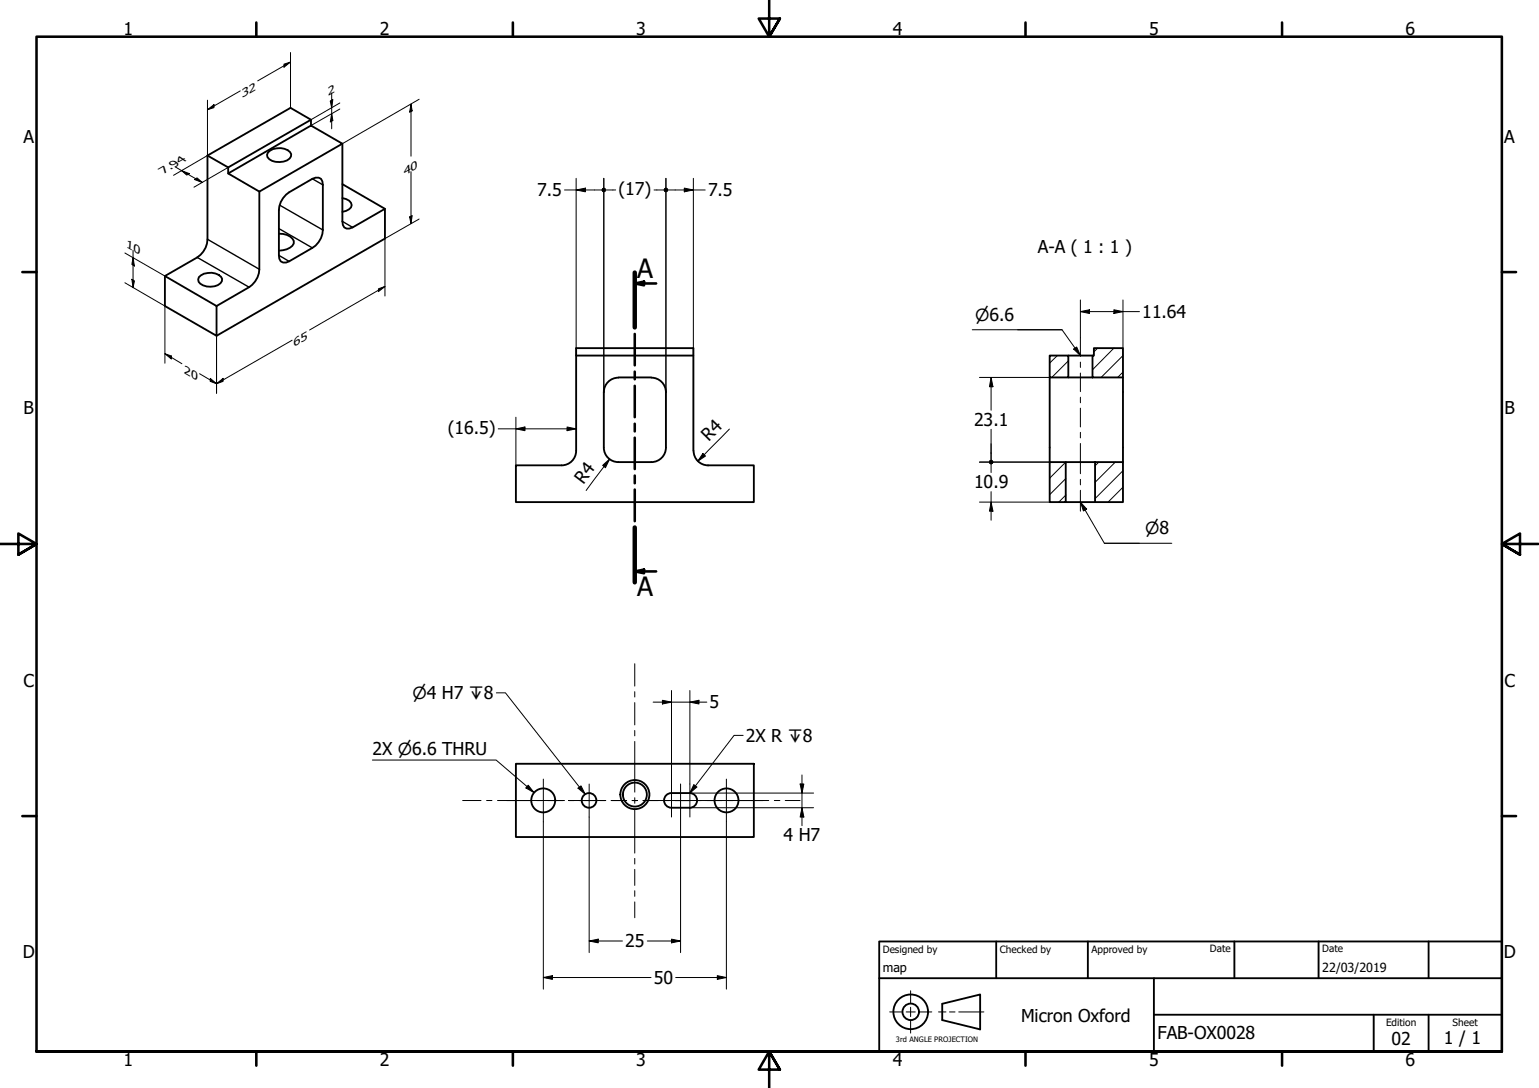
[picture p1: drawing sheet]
<svg xmlns="http://www.w3.org/2000/svg" width="420mm" height="297mm" viewBox="0 0 420 297" stroke-linecap="round" stroke-linejoin="round" font-family="sans-serif">
<!-- layer: Hatch (ISO) -->
<g fill="none" stroke="#000" stroke-width=".27">
<path d="M288.7 97.1l-2.1 2M291.7 98.5l-4.6 4.5M299.7 95l-1.1 1.1M304.1 95l-5.8 6M306.6 97.1l-6 5.9M291.7 103h.1M306.6 101.6l-1.5 1.4M291 135.2l-1.9 1.9M291 130.7l-4.4 4.4M291 126.2l-4.4 4.3M300 126.2l-1 1M304.5 126.2l-5.5 5.5"/>
<path d="M306.6 133l-4.1 4.1M306.6 128.5l-7.6 7.6"/>
</g>
<!-- layer: Visible (ISO) -->
<g fill="none" stroke="#000" stroke-width=".51">
<path d="M84.9 34.3v-1.6l-5.6-3.3-22.7 13.1M84.9 32.7l-22.6 13M93.5 39.2l.1 22.2a1.66 1.66 0 0 0 2.7 .7l8.8-5.1M56.6 42.5l5.7 3.2v1.7M56.6 42.5v22.8a6 6 0 0 1-2.8 5l-8.8 5.1 14.1 8.2M62.3 47.4l22.6-13.1 8.6 4.9-22.7 13.1zM70.8 52.3v21.2a6.1 6.1 0 0 1-2.8 4.9l-8.9 5.2M73.2 41.6a4.6 4.6 0 0 1 6-.1l.3 .6a2.13 2.13 0 0 1-2.1 2 4.4 4.4 0 0 1-4.4-1.2l-.1-.6zM78.1 53.1l7.2-4.3a1.75 1.75 0 0 1 2-.2 1.75 1.75 0 0 1 .8 1.9v12.3a5.9 5.9 0 0 1-2.8 4.9l-6.4 3.7a1.72 1.72 0 0 1-2 .1 1.72 1.72 0 0 1-.8-1.8v-12.3a6 6 0 0 1 2-4.3zM93.5 50.3l11.6 6.7v8.1l-46 26.6M93.5 54.1a2.51 2.51 0 0 1 2.5 1.9 2.56 2.56 0 0 1-2.5 1.8M45 75.4v8.2l14.1 8.1v-8.1"/>
<path d="M54.3 75.7a4.6 4.6 0 0 1 6-.1l.3 .5a2.13 2.13 0 0 1-2 2.1 4.4 4.4 0 0 1-4.4-1.3l-.1-.6zM76.1 63.8a4.2 4.2 0 0 1 4.1 2 2.22 2.22 0 0 1-1.9 2.3l-2.2 .3M157.3 97.1v-2.1h32v28M189.3 97.1h-32v25.9a4 4 0 0 1-4 4h-12.5v10.1h65v-10.1h-12.5M286.6 97.1h5.1v5.9h-5.1zM291.7 97.1h6.6M298.6 95h8v8h-8.3v-5.9h.3zM164.8 107v15.2a4 4 0 0 0 4 4M168.8 103.1a4 4 0 0 0-4 4M168.8 103h9M177.8 103.1a4 4 0 0 1 4 4M181.8 107v15.2a4 4 0 0 1-4 4"/>
<path d="M286.6 103v23.2M291.7 103h6.6M306.6 103v23.2M168.8 126.2h9M189.4 123.1a4 4 0 0 0 3.9 3.9M286.6 126.2h4.4v10.9h-4.4zM291 126.2h8M291 137.1h8M299 126.2h7.6v10.9h-7.6zM140.8 208.5h65v20h-65zM188.3 216.5a2 2 0 0 1 2 2 2 2 0 0 1-2 2M188.3 216.5h-5a2 2 0 0 0-2 2 2 2 0 0 0 2 2h5"/>
<circle cx="148.3" cy="218.5" r="3.3"/>
<circle cx="160.8" cy="218.5" r="2"/>
<circle cx="173.3" cy="216.9" r="3.3"/>
<circle cx="173.3" cy="216.9" r="4"/>
<circle cx="198.3" cy="218.5" r="3.3"/>
</g>
<!-- layer: Visible Narrow (ISO) -->
<path d="M76.3 56l11.8 6.8M85.3 48.8l2.8 1.7M53.8 70.3l14.2 8.1M56.6 65.3l14.2 8.2M76.1 62.4l9.2 5.3M76.1 69.7l2.8 1.7M93.5 60.4l2.8 1.7" fill="none" stroke="#000" stroke-width=".38"/>
<!-- layer: Section Line (ISO) -->
<g fill="none" stroke="#000" stroke-width=".7">
<path d="M173.3 77.4l2.5-.5v1zM173.3 74.4v15M173.3 77.4h5.8M173.3 91.2v8.5M173.3 101.5v2.1M173.3 105.3v8.6M173.3 115.7v2.1M173.3 119.5v8.6M173.3 129.8v2.1M173.3 133.7v8.6M173.3 156l2.5-.5v1zM173.3 144v15"/>
<path d="M173.3 156h5.8"/>
</g>
<path d="M173.3 74.4v15M173.3 144v15" fill="none" stroke="#000" stroke-width="1.2"/>
<g fill="#000">
<path d="M173.3 77.4l2.5-.5v1z" fill-rule="evenodd"/>
<path d="M173.3 156l2.5-.5v1z" fill-rule="evenodd"/>
</g>
<!-- layer: Border (ISO) -->
<g fill="none" stroke="#000" stroke-width=".7">
<path d="M70 6.1v3.9M140 6.1v3.9M210 0v10l-2.9-4.9h5.8l-2.9 4.9 2.9-4.9M280 6.1v3.9M350 6.1v3.9M6.1 74.3h3.9M410 74.3h3.9M0 148.5h10l-5-2.8v5.7l5-2.9-5 2.9M420 148.5h-10l5-2.8v5.7l-5-2.9 5 2.9M6.1 222.8h3.9M410 222.8h3.9M10 287.1v-277.1h400v277.1h-400h400"/>
<path d="M70 287.1v3.8M140 287.1v3.8M212.9 292l-2.9-4.9 2.9 4.9h-5.8l2.9-4.9v9.9M280 287.1v3.8M350 287.1v3.8"/>
</g>
<!-- layer: Sketch Geometry (ANSI) -->
<path d="M242.9 276.3h3.2M247.4 276.3h2.5M248.6 270.5v3.3M248.6 275v2.5M248.6 278.8v3.3M251.1 276.3h3.3M256.2 276.3h2.1M259.2 276.3h1.5M261.7 276.3h6.9" fill="none" stroke="#000" stroke-width=".27"/>
<g fill="none" stroke="#000" stroke-width=".51">
<path d="M257.2 274.1l10.4-2.6v9.5l-10.4-2.5z"/>
<circle cx="248.6" cy="276.2" r="4.7"/>
<circle cx="248.6" cy="276.2" r="2.25"/>
</g>
<!-- layer: Title (ISO) -->
<path d="M240 257h170v30.1h-170zM272 257v10.1M297 257v10.1M337 257v10.1M360 257v10.1M390 257v10.1M240 267.1h170M315 277h95M315 267.1v20M375 277v10.1M390 277v10.1" fill="none" stroke="#000" stroke-width=".51"/>
<!-- layer: Centerline (ISO) -->
<g fill="none" stroke="#000" stroke-width=".27">
<path d="M295 92.3v5M295 98.9v1.4M295 101.8v5.1M295 108.4v1.6M295 111.4v5.2M295 118v1.6M295 121.1v8.2M295 130.9v1.5M295 133.8v5.8M173.3 181.2v6.1M173.3 188.8v1.5M173.3 191.8v6.1"/>
<path d="M173.3 199.4v1.5M126.3 218.6h5M132.8 218.6h1.5M135.8 218.6h9.2M146.5 218.6h1.5M149.5 218.6h4.2M155.2 218.6h1.5M158.2 218.6h4.2M163.9 218.6h1.5M166.9 218.6h4.2M172.6 218.6h1.5M173.3 202.4v13.9"/>
<path d="M173.3 217.8v1.5M175.6 218.6h4.2M181.2 218.6h1.6M184.3 218.6h4.2M185.8 214v9.1M189.9 218.6h1.6M192.9 218.6h4.2M198.6 218.6h1.6M201.6 218.6h8.3M211.4 218.6h1.5M214.4 218.6h4M173.3 220.8v12.1"/>
<path d="M173.3 234.4v1.5M173.3 237.3v4.4M173.3 243.2v1.5M173.3 246.2v4.4"/>
</g>
<!-- layer: Center Mark (ISO) -->
<path d="M142.5 218.6h11.6M148.3 212.7v11.6M156.3 218.6h9M160.8 214v9.1M178.8 218.6h9.5M183.3 214v9.1M183.3 218.6h9.5M188.3 214v9.1M192.5 218.6h11.6M198.3 212.7v11.6" fill="none" stroke="#000" stroke-width=".27"/>
<!-- layer: Dimension (ISO) -->
<g fill="none" stroke="#000" stroke-width=".27">
<path d="M77.5 17.5l1.8-.6-1.8 1.4zM79.3 16.9l-8.9 5.2M79.3 14.3v15.1M56.6 30l1.8-1.4v.8zM56.6 27.4v15.1l-9.2 5.4M65.6 24.8l-9 5.2M90.2 27.6l.7-.4-.3 2.2zM90.6 31l.3 1.9-.7 .4zM90.6 25.4v9.8M92.8 28.1l-7.9 4.6M92.8 29.8l-7.9 4.5M112.2 28.4l.3 1.9-.7 .4z"/>
<path d="M112.2 28.4v14.3M114.4 27.1l-20.9 12.1M47.9 45.6l7.3 4.2M49.6 46.6l2.2 .8-.8 .4zM53.1 49l.7-.4 1.4 1.2zM62.3 45.7l-9.3 5.4M111.8 59.2l.7-.3-.3 2.2zM112.2 46.8v14.3M114.4 59.8l-9.3 5.3v15.7M154.1 51.9h10.1M157.3 51.9l2.5-.5v1zM157.3 48.7v48.4"/>
<path d="M164.8 48.7v58.3M165.4 51.9h2.7M178.6 51.9h2.6M181.8 48.7v58.3M182.4 51.9h10.1M186.8 51.4l2.5 .5-2.5 .5zM189.3 48.7v48.4M34.1 69.1l10.9 6.3M34.1 77.2l10.9 6.4v15.6M36 76.2l.7 .5-.4 1.8zM36.3 70.3l.4 2.3-.7-.4zM36.3 68.4v10.1"/>
<path d="M103.3 78.9l1.8-.7-1.8 1.4zM105.1 78.2l-20.6 11.9M45 96.6l1.8 .6v.8zM45 96.6l4.7 2.7M59.1 91.7v15.7M79.8 92.9l-20.7 11.9-4.6-2.8M295 85.1l2.4-.5v1zM295 85.1h16.1M295 81.9v10.4M304.1 84.6l2.5 .5-2.5 .5zM306.6 81.9v13.1M57.4 103.3l1.7 1.5-1.7-.7z"/>
<path d="M59.1 104.8l1.8-1.5v.8zM136 117.1h21.3M140.8 117.1l2.5-.5v1zM140.8 113.9v13.1M154.8 116.6l2.5 .5-2.5 .5zM199.1 117.1l-8.6 8.8M267.4 103h19.2M270.6 103l.5 2.6h-1zM270.6 103v9M270.6 117.2v8.3M164.5 127l1.9-1.7-1.1 2.4zM166.4 125.3l-6.4 8.6"/>
<path d="M191.9 123.8l.7 .7-2.1 1.4zM267.4 137.1h19.2M267.4 126.2h19.2M270.6 137.1l.5 2.5h-1zM270.6 126.2v2.8M270.6 134.2v7.8M178.3 191.7h14.7M180.8 191.2l2.5 .5-2.5 .5zM183.3 188.5v25.5M188.3 191.7l2.5-.5v1zM188.3 188.5v25.5M188.4 216.5h9.8"/>
<path d="M198.4 216.5h23.7M218.4 214h1.1l-.6 2.5zM218.9 211.6v13.8M148.3 224.3v45.8M160.8 223.1v37M185.8 223.1v37M188.4 220.5h9.8M198.3 224.3v45.8M198.4 220.5h23.7M218.9 220.5l.6 2.6h-1.1zM160.8 256.9l2.5-.5v1zM160.8 256.9h9.1"/>
<path d="M176.7 256.9h9.1M183.3 256.4l2.5 .5-2.5 .5zM148.3 266.9l2.5-.5v1zM148.3 266.9h29.4M184.5 266.9h13.8M195.8 266.4l2.5 .5-2.5 .5z"/>
</g>
<g fill="#000">
<path d="M77.5 17.5l1.8-.6-1.8 1.4z" fill-rule="evenodd"/>
<path d="M56.6 30l1.8-1.4v.8z" fill-rule="evenodd"/>
<path d="M90.2 27.6l.7-.4-.3 2.2z" fill-rule="evenodd"/>
<path d="M90.6 31l.3 1.9-.7 .4z" fill-rule="evenodd"/>
<path d="M112.2 28.4l.3 1.9-.7 .4z" fill-rule="evenodd"/>
<path d="M49.6 46.6l2.2 .8-.8 .4z" fill-rule="evenodd"/>
<path d="M53.1 49l.7-.4 1.4 1.2z" fill-rule="evenodd"/>
<path d="M111.8 59.2l.7-.3-.3 2.2z" fill-rule="evenodd"/>
<path d="M157.3 51.9l2.5-.5v1z" fill-rule="evenodd"/>
<path d="M186.8 51.4l2.5 .5-2.5 .5z" fill-rule="evenodd"/>
<path d="M36 76.2l.7 .5-.4 1.8z" fill-rule="evenodd"/>
<path d="M36.3 70.3l.4 2.3-.7-.4z" fill-rule="evenodd"/>
<path d="M103.3 78.9l1.8-.7-1.8 1.4z" fill-rule="evenodd"/>
<path d="M45 96.6l1.8 .6v.8z" fill-rule="evenodd"/>
<path d="M295 85.1l2.4-.5v1z" fill-rule="evenodd"/>
<path d="M304.1 84.6l2.5 .5-2.5 .5z" fill-rule="evenodd"/>
<path d="M57.4 103.3l1.7 1.5-1.7-.7z" fill-rule="evenodd"/>
<path d="M59.1 104.8l1.8-1.5v.8z" fill-rule="evenodd"/>
<path d="M140.8 117.1l2.5-.5v1z" fill-rule="evenodd"/>
<path d="M154.8 116.6l2.5 .5-2.5 .5z" fill-rule="evenodd"/>
<path d="M270.6 103l.5 2.6h-1z" fill-rule="evenodd"/>
<path d="M164.5 127l1.9-1.7-1.1 2.4z" fill-rule="evenodd"/>
<path d="M191.9 123.8l.7 .7-2.1 1.4z" fill-rule="evenodd"/>
<path d="M270.6 137.1l.5 2.5h-1z" fill-rule="evenodd"/>
<path d="M180.8 191.2l2.5 .5-2.5 .5z" fill-rule="evenodd"/>
<path d="M188.3 191.7l2.5-.5v1z" fill-rule="evenodd"/>
<path d="M218.4 214h1.1l-.6 2.5z" fill-rule="evenodd"/>
<path d="M218.9 220.5l.6 2.6h-1.1z" fill-rule="evenodd"/>
<path d="M160.8 256.9l2.5-.5v1z" fill-rule="evenodd"/>
<path d="M183.3 256.4l2.5 .5-2.5 .5z" fill-rule="evenodd"/>
<path d="M148.3 266.9l2.5-.5v1z" fill-rule="evenodd"/>
<path d="M195.8 266.4l2.5 .5-2.5 .5z" fill-rule="evenodd"/>
<circle cx="164.8" cy="51.8" r=".62"/>
<circle cx="164.8" cy="51.9" r=".63"/>
<circle cx="181.8" cy="51.9" r=".63"/>
<circle cx="270.6" cy="126.2" r=".63"/>
</g>
<!-- layer: Symbol (ISO) -->
<path d="M265.4 90h24.5M277.8 90h12.1l5.1 7.1M293.1 95.3l.8-.6 1.1 2.4zM295 137.1l1.7 1.9-.9 .5zM295 137.1l6.5 11.2h9.6M301.5 148.3h18.4M135.5 189.2h2.5l21.8 27.6M101.7 207.5h33.7l10.4 8.9M144.2 214.4l1.6 2-2.2-1.3zM157.8 215.2l.8-.6 1.2 2.2zM202.9 200.8h-2.5l-12 15.6 1.8-1.5-.8-.7-1 2.1" fill="none" stroke="#000" stroke-width=".27"/>
<g fill="#000">
<path d="M293.1 95.3l.8-.6 1.1 2.4z" fill-rule="evenodd"/>
<path d="M295 137.1l1.7 1.9-.9 .5z" fill-rule="evenodd"/>
<path d="M144.2 214.4l1.6 2-2.2-1.3z" fill-rule="evenodd"/>
<path d="M157.8 215.2l.8-.6 1.2 2.2z" fill-rule="evenodd"/>
<path d="M189.4 214.2l.8 .7-1.9 1.6z" fill-rule="evenodd"/>
</g>
<g font-size="7.2">
<text x="173.9" y="75.9">A</text>
<text x="173.9" y="162.7">A</text>
</g>
<g font-size="4.8">
<text x="33.7" y="9.6">1</text>
<text x="103.7" y="9.6">2</text>
<text x="173.7" y="9.6">3</text>
<text x="243.7" y="9.6">4</text>
<text x="313.7" y="9.6">5</text>
<text x="383.7" y="9.6">6</text>
<text x="6.4" y="38.9">A</text>
<text x="410.7" y="38.9">A</text>
<text x="146.6" y="53.6">7.5</text>
<text x="168.8" y="53.2">(17)</text>
<text x="193.3" y="53.6">7.5</text>
<text x="283.3" y="69">A-A ( 1 : 1 )</text>
<text x="311.8" y="86.8">11.64</text>
<text x="6.4" y="113.1">B</text>
<text x="410.7" y="113.1">B</text>
<text x="122.2" y="118.4">(16.5)</text>
<text x="265.9" y="116.4">23.1</text>
<text x="193.5" y="120.6" transform="rotate(-45 193.5 120.6)">R4</text>
<text x="159.3" y="132.4" transform="rotate(-53 159.3 132.4)">R4</text>
<text x="265.9" y="133.3">10.9</text>
<text x="6.4" y="187.4">C</text>
<text x="410.7" y="187.4">C</text>
<text x="193.7" y="193.4">5</text>
<text x="203.6" y="202.6">2X R ↧8</text>
<text x="101.7" y="206.2">2X ⌀6.6 THRU</text>
<text x="213.9" y="229.7">4 H7</text>
<text x="6.2" y="261.7">D</text>
<text x="170.7" y="258.6">25</text>
<text x="410.5" y="261.7">D</text>
<text x="178.5" y="268.6">50</text>
<text x="278.8" y="279">Micron Oxford</text>
<text x="316" y="283.8">FAB-OX0028</text>
<text x="379.9" y="285.3">02</text>
<text x="394.2" y="285">1 / 1</text>
<text x="33.7" y="290.9">1</text>
<text x="103.7" y="290.9">2</text>
<text x="173.7" y="290.9">3</text>
<text x="243.7" y="290.9">4</text>
<text x="313.7" y="290.9">5</text>
<text x="383.7" y="290.9">6</text>
</g>
<g font-size="4.6">
<text x="266.2" y="87.6">⌀6.6</text>
<text x="312.6" y="145.9">⌀8</text>
<text x="112.6" y="190.9">⌀4 H7 ↧8</text>
</g>
<g font-size="3.4">
<text x="241" y="265.4">map</text>
<text x="361" y="265.5">22/03/2019</text>
</g>
<text font-size="3.1" x="66.1" y="26.7" transform="rotate(-30 66.1 26.7)">32</text>
<g font-size="3">
<text x="89.6" y="26.1" transform="rotate(-30 89.6 26.1)">2</text>
<text x="44.7" y="47.5" transform="rotate(-30 44.7 47.5)">7.94</text>
<text x="110.3" y="48" transform="rotate(-30 110.3 48)">4</text>
<text x="112.2" y="46.9" transform="rotate(-30 112.2 46.9)">0</text>
<text x="34.5" y="67.4" transform="rotate(30 34.5 67.4)">10</text>
<text x="80.3" y="94.7" transform="rotate(-30 80.3 94.7)">65</text>
<text x="50.2" y="101.8" transform="rotate(30 50.2 101.8)">20</text>
</g>
<g font-size="2.7">
<text x="241" y="260.1">Designed by</text>
<text x="273" y="260.1">Checked by</text>
<text x="298" y="260.1">Approved by</text>
<text x="330.3" y="260">Date</text>
<text x="361" y="260">Date</text>
<text x="378.4" y="280.1">Edition</text>
<text x="396.6" y="280.1">Sheet</text>
</g>
<text font-size="2" x="244.6" y="284.5">3rd ANGLE PROJECTION</text>
</svg>
